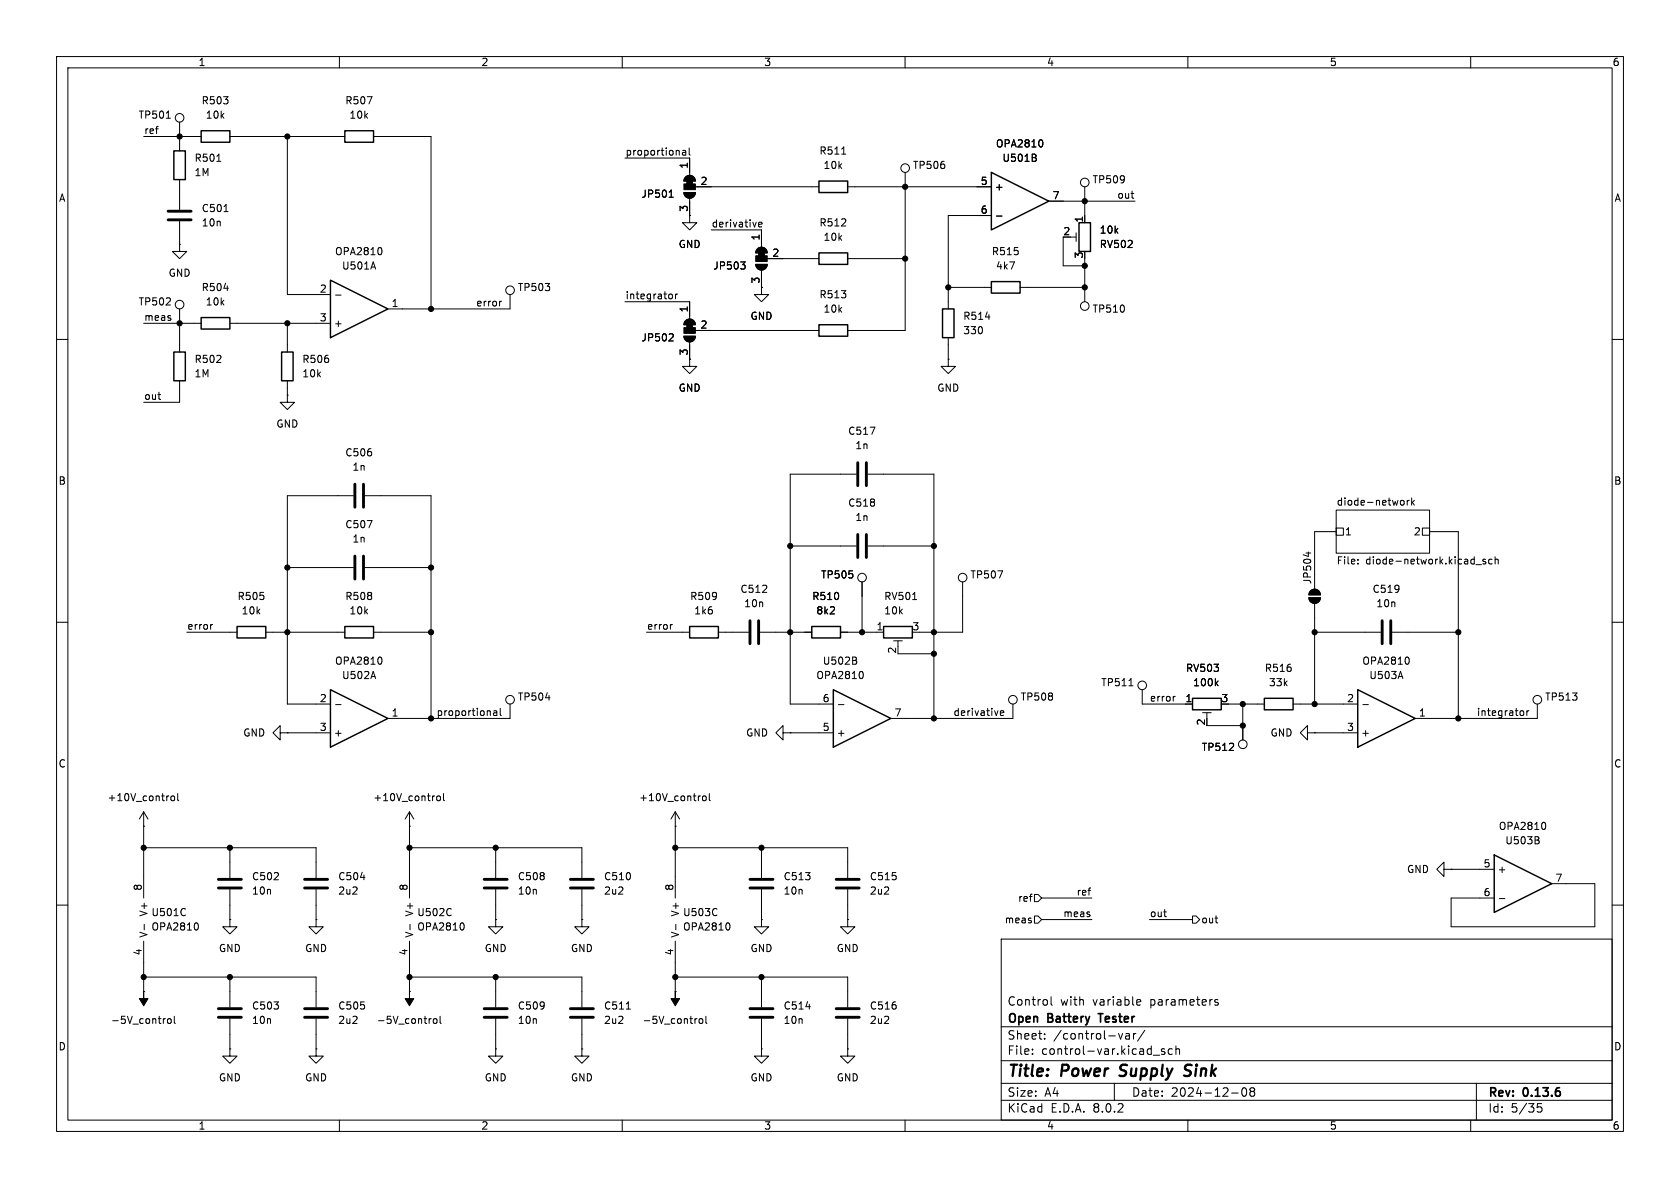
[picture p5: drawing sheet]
<svg xmlns="http://www.w3.org/2000/svg" width="297mm" height="210mm" viewBox="0 0 297 210" stroke-linecap="round" stroke-linejoin="round" font-family="sans-serif">
<g fill="none" stroke="#000" stroke-width=".18">
<path d="M10 10h277v190h-277zM12 12h273v186h-273zM60 10v2M64.9 17.1h.9l-.6 1.3M110 10v2M160 10v2M210 10v2M260 10v2M25.4 24.1h10.2M29.4 20.9h.7M31.7 21.6v5.1M31.7 31.8v5.3"/>
<path d="M31.7 39.1v4.1M38.3 28.5h.8M39.6 37.4h.7M40.6 24.1h20.4M50.8 24.1v28h7.6M66 24.1h10.2v30.5M110.5 27.9h11.4v3.1M118.3 34.9h.7M118.5 33.8l.2-.2v1.3M120.7 26.6h.5v.8M120.9 34h2a1.02 1.02 0 0 1-1 1 1.02 1.02 0 0 1-1-1zM121.2 31.3a1.02 1.02 0 0 1 1.1-.2 1.02 1.02 0 0 1 .6 .9h-2z"/>
<path d="M121.2 26.9h-.4l-.2 .2 .2 .3h.4M121.8 26.2v1l.2 .2M121.9 38.1v1.3h1.3l-1.3 1.2-1.3-1.2h1.3M121.9 38.1h.1M121.9 35.1v3M122.9 33h21.9M134.1 39.7l.6-.1v-.3h-.4l-.2 .2 .1 .6h.5M148.8 27.2h.7M149.9 33h25.4M160 30.5v27.9h-10.1M175.3 38.1h-7.7v16.5M176.2 38.2h.9"/>
<path d="M182.9 27.9l.3 .2v.3l-.2 .1M183 27.3l.2 .2-.2 .3M184.2 24.8l.2 .4-.2 .7M185.4 35.6h15.3M191.8 33v6.4M10 60h2M25.4 57.2h10.2M31.7 43.2v1.3h1.3l-1.3 1.2-1.2-1.2h1.2M31.7 43.2h.1M31.7 54.6v7.6M39.6 51h.8M40.6 57.2h17.8"/>
<path d="M50.8 57.2v5M59.3 52.2h1M66 46.3l.4 1.3M67.3 43.8l.2 .4-.2 .8M88.7 53.3h-.3M90.2 52.1v2.5h-21.6M110.5 53.3h11.4v3.1M118.5 52h.3l.1 .2-.1 .5-.3 .1M118.8 59l.2 .2v.3l-.8 .8h.8M119.4 52v.8M119.8 52l-.4 .2M120.9 59.4h2a1.02 1.02 0 0 1-1 1 1.02 1.02 0 0 1-1-1z"/>
<path d="M121.2 56.7a1.02 1.02 0 0 1 1.1-.2 1.02 1.02 0 0 1 .6 .9h-2zM122.9 58.4h21.9M125.7 40.6h8.9v3.1M130.9 46.3h.8l-.4 .5M131.5 46.8l.2 .2v.3l-.2 .3M133.6 46.7h2a1.02 1.02 0 0 1-1 1 1.02 1.02 0 0 1-1-1zM133.9 44a1.02 1.02 0 0 1 1.1-.2 1.02 1.02 0 0 1 .6 .9h-2zM134.6 50.8v1.3h1.3l-1.3 1.2-1.3-1.2h1.3M134.6 50.8h.1M134.6 47.8v3M135.6 45.7h9.2M149.9 45.7h10.1"/>
<path d="M167.6 59.7v3.8M167.6 50.8h7.7M174.2 56h.8M180.3 50.8h11.5M188 41.9v5.1h3.8M189.2 41.9h1M190.2 41.1v1.6M191.8 45.7v7.6M285 60h2M31.7 67.3v3.8h-6.3M50.8 69.9v1.2h1.3l-1.3 1.3-1.3-1.3h1.3M50.8 69.9h.1"/>
<path d="M50.8 67.3v2.6M121.9 63.5v1.3h1.3l-1.3 1.2-1.3-1.2h1.3M121.9 63.5h.1M121.9 60.5v3M153.8 75.5h.9l-.6 1.3M167.6 63.5v1.3h1.3l-1.3 1.2-1.2-1.2h1.2M167.6 63.5h.1M62.5 87.6h-11.7v36.9h7.6M64.5 87.6h11.7v39.4M64.9 92h.9l-.6 1.3M139.7 96.5h11.7M151.4 83.8h-11.7v40.7h7.6"/>
<path d="M153.4 83.8h11.7v43.2M153.4 96.5h11.7M230.9 97.8h.8M231.3 97.6v.8M236.2 90.2h16.5v7.6h-16.5zM236.2 93.3h1.3v1.3h-1.3zM236.2 94h-3.8v10.1M240.1 99.6v.1M240.1 98.9v.1M247.8 88.4l.3 .1 .1 .2v.5l-.4 .1M248.8 88.4v.9M249.1 88.4l-.3 .3"/>
<path d="M249.6 88v1.3M249.7 88.8l.3 .5M250 88.4l-.4 .5M251.5 93.3h1.2v1.3h-1.2zM252.7 94h5.1v33M260.9 99.8h1M262.6 98.9h-.3l-.2 .1 .1 .2 .4 .1v.3h-.5M263.8 98.9h-.4l-.2 .2 .1 .5h.5M264.3 99l.2-.1h.3l.1 .8M264.3 98.4v1.3M10 110h2M33 111.8h8.9"/>
<path d="M37.6 110.4l-.2 .1M47 111.8h14M50.8 100.3h11.7M64.5 100.3h11.7M66 118.7l.4 1.3M66 111.8h10.2M67.3 116.2l.2 .4-.2 .8M114.3 111.8h7.6M118.9 110.4l-.3 .1M127 111.8h5.3M134.4 111.8h9.1M148.6 111.8h7.6"/>
<path d="M151.2 116.8l.3 .2-.1 .3-.2 .1M151.3 116.2l.1 .2-.1 .3M152.4 102.9v8.9M152.4 118.7l.2 .5-.2 .7M158 113.3h1.5M158.7 113.3v1M158.7 115.6h6.4M161.3 106h.8M170.2 102.9v8.9h-7.6M176.4 100.9h.8l-.5 1.3M231.4 105.7h2a1.02 1.02 0 0 1-1 1 1.02 1.02 0 0 1-1-1zM231.7 104.4a1.02 1.02 0 0 1 1.1-.2 1.02 1.02 0 0 1 .6 1h-2z"/>
<path d="M232.4 111.8h11.7M232.4 106.7v17.8M246.1 111.8h11.7M247.6 118.7l.4 1.3M249 116.2l.1 .4-.1 .8M285 110h2M49.5 129.5v-1.2l-1.2 1.2 1.2 1.3v-1.3h1.3M50.8 129.5h.1M50.8 129.5h7.6M59.3 124.6h1M87.3 125.7h.5v.8M87.8 125.9l-.4 .1-.2 .2 .2 .3 .4-.1"/>
<path d="M88.4 125.2v1.1l.2 .2M90.2 124.5v2.5h-21.6M96.4 123.3h.8M138.4 129.5v-1.2l-1.2 1.2 1.2 1.3v-1.3h1.3M139.7 129.5h.1M139.7 129.5h7.6M148.2 124.6h1M176.9 126.1l.6-.2-.1-.2-.4-.1-.1 .2v.6h.5M179.1 124.5v2.5h-21.6M199.6 121.2h.7M201.9 121.9v2.6h8.9M207.8 123.1l-.3 .1"/>
<path d="M212.6 126h1.5M213.4 126v1M213.4 128.3h6.3M215 120.7l.3 .5M215.3 120.4l-.4 .5M217.2 124.5h6.3M219.7 124.5v6.3M228.6 124.5h11.4M231.1 129.5v-1.2l-1.2 1.2 1.2 1.3v-1.3h1.3M232.4 129.5h.1M232.4 129.5h7.6M240.9 124.6h1"/>
<path d="M269 125.6l.3 .1 .1 .2-.1 .5-.3 .1M269.9 125.6v.9M270.3 125.6l-.4 .3M271.8 124.5v2.5h-21.6M10 160h2M25.4 146.1h.1M25.4 149.9h30.5v5.3M25.4 143.5v15.3M25.4 143.5l-.8 1.3M25.4 143.5l.8 1.3M30.3 140.8l.3-.1 .3 .2v.4l-.3 .2h-.3l-.1-.2zM31.4 140.3v1.1l.2 .1"/>
<path d="M40.6 149.9v5.3M40.6 157.2v5.4M55.9 157.2v5.4M63.7 155.1h.8M72.4 146.1h.1M72.4 149.9h30.5v5.3M72.4 143.5v15.3M72.4 143.5l-.8 1.3M72.4 143.5l.8 1.3M77.3 140.8l.1-.1 .4 .1 .1 .5-.2 .2h-.3l-.1-.1zM78.4 140.3v1.1l.2 .1M87.6 149.9v5.3"/>
<path d="M87.6 157.2v5.4M102.9 157.2v5.4M119.4 146.1h.1M119.4 149.9h30.5v5.3M119.4 143.5l-.8 1.3M119.4 143.5v15.3M119.4 143.5l.7 1.3M124.2 140.8l.2-.1 .4 .1 .1 .5-.2 .2h-.3l-.2-.1zM125.4 140.3v1.1l.2 .1M134.6 149.9v5.3M134.6 157.2v5.4M149.9 157.2v5.4"/>
<path d="M182.9 158.1h.6l.6 .7-.6 .6h-.6zM184.1 158.8h8.9M255.3 153.7v-1.3l-1.3 1.3 1.3 1.2v-1.2h1.2M256.5 153.7h.1M256.5 153.7h7.7M265.1 158.8h.9M271.8 148.5l.3 .2v.3l-.2 .2M271.9 148l.2 .1-.2 .3M273.1 145.4l.2 .4-.2 .8M274.3 156.2h7.6v7.6h-25.4v-5h7.7M285 160h2M25.4 175.3h.1"/>
<path d="M25.4 172.7h30.5v5.4M25.4 166.4v8.9M25.5 163.4v1M30.8 179.6v1.1l.2 .2M32.7 160.7h.1M32.8 161.7l-.1 .1M34.9 163.2l.2 .4-.2 .7M40.6 162.6v1.2h1.3l-1.3 1.3-1.2-1.3h1.2M40.6 162.6h.1M40.6 172.7v5.4M55.9 162.6v1.2h1.2l-1.2 1.3-1.3-1.3h1.3M55.9 162.6h.1"/>
<path d="M72.4 175.3h.1M72.4 172.7h30.5v5.4M72.4 166.4v8.9M72.5 163.4v1M77.8 179.6v1.1l.2 .2M79.7 160.7h.1M79.8 161.7l-.1 .1M81.9 163.2l.2 .4-.2 .7M87.6 162.6v1.2h1.3l-1.3 1.3-1.2-1.3h1.2M87.6 162.6h.1M87.6 172.7v5.4M102.9 162.6v1.2h1.2l-1.2 1.3-1.3-1.3h1.3"/>
<path d="M102.9 162.6h.1M110.7 178.4h.7M119.4 175.3h.1M119.4 172.7h30.5v5.4M119.4 166.4v8.9M119.5 163.4v1M124.8 179.6v1.1l.2 .2M126.7 160.7h.1M126.7 161.7v.1M128.9 163.2l.1 .4-.1 .7M134.6 162.6v1.2h1.3l-1.3 1.3-1.3-1.3h1.3M134.6 162.6h.1"/>
<path d="M134.6 172.7v5.4M142.5 178h.8M149.9 162.6v1.2h1.2l-1.2 1.3-1.3-1.3h1.3M149.9 162.6h.1M177 166h108v32h-108zM182.9 161.9h.6l.6 .7-.6 .6h-.6zM184.1 162.6h8.9M185.8 176.2v1.3l.2 .2M201.2 176.7l.4 .1 .1 .3-.7 .1M201.6 177.6l-.4 .1M203.2 162.6h7.6M210.8 161.9h.7l.6 .7-.6 .6h-.7z"/>
<path d="M215.3 176.8l-.3-.1-.3 .2 .1 .2 .5 .2v.3h-.6M29.2 180.1h-.2M29.7 180.2l.1-.1 .4 .1 .1 .5-.2 .2h-.3l-.1-.1zM40.6 185.4v1.3h1.3l-1.3 1.3-1.2-1.3h1.2M40.6 185.4h.1M40.6 180.1v5.3M55.9 185.4v1.3h1.2l-1.2 1.3-1.3-1.3h1.3M55.9 185.4h.1M55.9 180.1v5.3M60 198v2M76.2 180.1h-.2M76.7 180.2l.1-.1 .4 .1 .1 .5-.2 .2h-.3l-.1-.1z"/>
<path d="M87.6 185.4v1.3h1.3l-1.3 1.3-1.2-1.3h1.2M87.6 185.4h.1M87.6 180.1v5.3M102.9 185.4v1.3h1.2l-1.2 1.3-1.3-1.3h1.3M102.9 185.4h.1M102.9 180.1v5.3M110 198v2M123.2 180.1h-.2M123.6 180.2l.2-.1 .4 .1v.5l-.1 .2h-.3l-.2-.1zM134.6 185.4v1.3h1.3l-1.3 1.3-1.3-1.3h1.3M134.6 185.4h.1M134.6 180.1v5.3"/>
<path d="M149.9 185.4v1.3h1.2l-1.2 1.3-1.3-1.3h1.3M149.9 185.4h.1M149.9 180.1v5.3M160 198v2M177 194.5h108M177 191.5h108M177 187.5h108M177 181.5h108M182.5 186.3v.1M182.5 185.5v.1M184.7 183.6v.1M184.7 182.8v.1"/>
<path d="M197 191.5v3M197.7 182.7l.4 1 .4-1M199 182.8h.6l.1 .9M199.7 183.1h-.5a.29 .29 0 0 0-.2 .3 .29 .29 0 0 0 .2 .3l.5-.1M200.4 182.7v1M200.8 182.7l-.3 .1-.1 .2M202.4 182.1l-1.3 2M203.9 186.5h1.1M205.9 185.5l-.4-.1-.2 .2 .1 .2 .5 .2v.3h-.6M207.2 185.5l-.4-.1-.3 .3v.4l.2 .2h.5M207.9 185.5l.2-.1 .4 .1v.9M207.9 184.9v1.5"/>
<path d="M210 198v2M217.7 193.2h1.2M219.7 192.4l.2-.1a.81 .81 0 0 1 .6 .6 .81 .81 0 0 1-.3 .8l-.2 .1a.81 .81 0 0 1-.3-1.4zM221.2 192.9l-.2-.2 .2-.4 .5 .1 .1 .2-.3 .3M221.2 192.9l-.2 .3v.3l.2 .3 .5-.1 .1-.2-.1-.4-.2-.2M221.2 192.9h.3M260 198v2M261 191.5v6.5M272.5 195.1h-.7l-.1 .7 .3-.1h.5l.1 .3-.1 .5-.2 .1-.6-.1"/>
<circle cx="31.7" cy="20.8" r=".76"/>
<circle cx="160" cy="29.7" r=".76"/>
<circle cx="191.8" cy="32.3" r=".76"/>
<circle cx="31.7" cy="53.8" r=".76"/>
<circle cx="90.2" cy="51.3" r=".76"/>
<circle cx="191.8" cy="54.1" r=".76"/>
<circle cx="152.4" cy="102.1" r=".76"/>
<circle cx="170.2" cy="102.1" r=".76"/>
<circle cx="90.2" cy="123.7" r=".76"/>
<circle cx="179.1" cy="123.7" r=".76"/>
<circle cx="201.9" cy="121.2" r=".76"/>
<circle cx="219.7" cy="131.6" r=".76"/>
<circle cx="271.8" cy="123.7" r=".76"/>
</g>
<path d="M197.9 190.1l.3 .1M198.2 188.4l-.1 .4v.2M210.4 190a.85 .85 0 0 1-1.1 .1M210.4 188.2l-.7 .1a.46 .46 0 0 0-.2 .5 .46 .46 0 0 0 .3 .4l.6 .2" fill="none" stroke="#000" stroke-width=".4"/>
<path d="M194.1 179.2h.9" fill="none" stroke="#000" stroke-width=".3"/>
<g fill="none" stroke="#000" stroke-width=".51">
<path d="M29.7 38.9h4.1M29.7 37.3h4.1M62.7 85.6v4.1M62.7 98.3v4.1M64.3 85.6v4.1M64.3 98.3v4.1M151.6 81.8v4.1M151.6 94.5v4.1M153.2 81.8v4.1M153.2 94.5v4.1M132.6 109.7v4.1M134.1 109.7v4.1"/>
<path d="M244.3 109.7v4.1M245.9 109.7v4.1M38.6 157h4.1M38.6 155.4h4.1M53.8 157h4.1M53.8 155.4h4.1M85.6 157h4.1M85.6 155.4h4.1M100.8 157h4.1M100.8 155.4h4.1M132.6 157h4.1M132.6 155.4h4.1"/>
<path d="M147.8 157h4.1M147.8 155.4h4.1M38.6 179.8h4.1M38.6 178.3h4.1M53.8 179.8h4.1M53.8 178.3h4.1M85.6 179.8h4.1M85.6 178.3h4.1M100.8 179.8h4.1M100.8 178.3h4.1M132.6 179.8h4.1M132.6 178.3h4.1"/>
<path d="M147.8 179.8h4.1M147.8 178.3h4.1"/>
</g>
<g fill="none" stroke="#000" stroke-width=".25">
<path d="M30.7 26.7h2.1v5.1h-2.1zM35.6 23.1h5v2h-5zM61 23.1h5v2h-5zM144.8 32h5.1v2h-5.1zM175.3 30.5l10.1 5.1-10.1 5zM190.8 39.4h2v5.1h-2zM35.6 56.1h5v2.1h-5zM58.4 49.5l10.2 5.1-10.2 5.1zM144.8 57.4h5.1v2h-5.1zM144.8 44.7h5.1v2h-5.1zM166.6 54.6h2.1v5.1h-2.1zM175.3 49.8h5v2h-5z"/>
<path d="M30.7 62.2h2.1v5.1h-2.1zM49.8 62.2h2v5.1h-2zM41.9 110.7h5.1v2.1h-5.1zM61 110.7h5v2.1h-5zM121.9 110.7h5.1v2.1h-5.1zM143.5 110.7h5.1v2.1h-5.1zM156.2 110.7h5.1v2.1h-5.1zM58.4 121.9l10.2 5.1-10.2 5.1zM147.3 121.9l10.2 5.1-10.2 5.1zM210.8 123.4h5.1v2.1h-5.1zM223.5 123.4h5.1v2.1h-5.1zM240 121.9l10.2 5.1-10.2 5.1z"/>
<path d="M264.2 151.1l10.1 5.1-10.1 5.1z"/>
</g>
<g fill="#000" stroke="#000" stroke-width=".18">
<path d="M120.9 32.5h2v1h-2zM120.9 34h2a1.02 1.02 0 0 1-1 1 1.02 1.02 0 0 1-1-1zM121.4 32h1v.5h-1zM121.2 31.3a1.02 1.02 0 0 1 1.1-.2 1.02 1.02 0 0 1 .6 .9h-2zM120.9 57.9h2v1h-2zM120.9 59.4h2a1.02 1.02 0 0 1-1 1 1.02 1.02 0 0 1-1-1zM121.4 57.4h1v.5h-1zM121.2 56.7a1.02 1.02 0 0 1 1.1-.2 1.02 1.02 0 0 1 .6 .9h-2zM133.6 45.2h2v1h-2zM133.6 46.7h2a1.02 1.02 0 0 1-1 1 1.02 1.02 0 0 1-1-1zM134.1 44.7h1v.5h-1zM133.9 44a1.02 1.02 0 0 1 1.1-.2 1.02 1.02 0 0 1 .6 .9h-2z"/>
<path d="M231.4 105.7h2a1.02 1.02 0 0 1-1 1 1.02 1.02 0 0 1-1-1zM231.7 104.4a1.02 1.02 0 0 1 1.1-.2 1.02 1.02 0 0 1 .6 1h-2zM25.4 175.3v1.2h.8l-.8 1.3-.8-1.3h.8zM72.4 175.3v1.2h.8l-.8 1.3-.8-1.3h.8zM119.4 175.3v1.2h.7l-.7 1.3-.8-1.3h.8z"/>
<circle cx="31.7" cy="24.1" r=".46"/>
<circle cx="50.8" cy="24.1" r=".46"/>
<circle cx="160" cy="33" r=".46"/>
<circle cx="191.8" cy="35.6" r=".46"/>
<circle cx="31.7" cy="57.2" r=".46"/>
<circle cx="50.8" cy="57.2" r=".46"/>
<circle cx="76.2" cy="54.6" r=".46"/>
<circle cx="160" cy="45.7" r=".46"/>
<circle cx="167.6" cy="50.8" r=".46"/>
<circle cx="191.8" cy="50.8" r=".46"/>
<circle cx="191.8" cy="47" r=".46"/>
<circle cx="139.7" cy="96.5" r=".46"/>
<circle cx="165.1" cy="96.5" r=".46"/>
<circle cx="50.8" cy="100.3" r=".46"/>
<circle cx="50.8" cy="111.8" r=".46"/>
<circle cx="76.2" cy="111.8" r=".46"/>
<circle cx="76.2" cy="100.3" r=".46"/>
<circle cx="139.7" cy="111.8" r=".46"/>
<circle cx="152.4" cy="111.8" r=".46"/>
<circle cx="165.1" cy="111.8" r=".46"/>
<circle cx="165.1" cy="115.6" r=".46"/>
<circle cx="232.4" cy="111.8" r=".46"/>
<circle cx="257.8" cy="111.8" r=".46"/>
<circle cx="76.2" cy="127" r=".46"/>
<circle cx="165.1" cy="127" r=".46"/>
<circle cx="219.7" cy="128.3" r=".46"/>
<circle cx="219.7" cy="124.5" r=".46"/>
<circle cx="232.4" cy="124.5" r=".46"/>
<circle cx="257.8" cy="127" r=".46"/>
<circle cx="25.4" cy="149.9" r=".46"/>
<circle cx="40.6" cy="149.9" r=".46"/>
<circle cx="72.4" cy="149.9" r=".46"/>
<circle cx="87.6" cy="149.9" r=".46"/>
<circle cx="119.4" cy="149.9" r=".46"/>
<circle cx="134.6" cy="149.9" r=".46"/>
<circle cx="25.4" cy="172.7" r=".46"/>
<circle cx="40.6" cy="172.7" r=".46"/>
<circle cx="72.4" cy="172.7" r=".46"/>
<circle cx="87.6" cy="172.7" r=".46"/>
<circle cx="119.4" cy="172.7" r=".46"/>
<circle cx="134.6" cy="172.7" r=".46"/>
</g>
<g font-size="2.8">
<text x="178" y="190.9">Title:</text>
<text x="187.7" y="190.9">Power</text>
<text x="198.8" y="190.9">Supply</text>
<text x="211.1" y="190.9">Sink</text>
</g>
<g font-size="2.1">
<text x="178" y="178">Control</text>
<text x="187.4" y="178">with</text>
<text x="193.2" y="178">variable</text>
<text x="203.5" y="178">parameters</text>
<text x="178" y="184">Sheet:</text>
<text x="178" y="181.2">Open</text>
<text x="185.3" y="181.2">Battery</text>
<text x="186.2" y="184">/control-var/</text>
<text x="195" y="181.2">Tester</text>
<text x="178" y="186.7">File:</text>
<text x="184.1" y="186.7">control-var.kicad_sch</text>
<text x="178" y="196.9">KiCad</text>
<text x="178" y="194.1">Size:</text>
<text x="184.7" y="194.1">A4</text>
<text x="185.7" y="196.9">E.D.A.</text>
<text x="193.3" y="196.9">8.0.2</text>
<text x="200" y="194.1">Date:</text>
<text x="207" y="194.1">2024-12-08</text>
<text x="263" y="194.3">Rev:</text>
<text x="263" y="196.9">Id:</text>
<text x="267.1" y="196.9">5/35</text>
<text x="269.4" y="194.3">0.13.6</text>
</g>
<g font-size="1.8">
<text x="35" y="11.9">1</text>
<text x="85" y="11.9">2</text>
<text x="135" y="11.9">3</text>
<text x="185" y="11.9">4</text>
<text x="235" y="11.9">5</text>
<text x="285" y="11.9">6</text>
<text x="24.4" y="21.2">TP501</text>
<text x="25.4" y="23.8">ref</text>
<text x="35.5" y="18.6">R503</text>
<text x="36.3" y="21.2">10k</text>
<text x="60.9" y="18.6">R507</text>
<text x="61.7" y="21.2">10k</text>
<text x="34.3" y="28.8">R501</text>
<text x="110.5" y="27.6">proportional</text>
<text x="121.7" y="29.9" transform="rotate(-90 121.7 29.9)">1</text>
<text x="144.8" y="27.5">R511</text>
<text x="176" y="26.3">OPA2810</text>
<text x="177.1" y="28.8">U501B</text>
<text x="10.3" y="35.9">A</text>
<text x="34.3" y="31.3">1M</text>
<text x="113.3" y="35.2">JP501</text>
<text x="123.8" y="32.8">2</text>
<text x="145.5" y="30.1">10k</text>
<text x="161.3" y="30.1">TP506</text>
<text x="173.3" y="32.8">5</text>
<text x="175.8" y="33.9">+</text>
<text x="186" y="35.3">7</text>
<text x="193" y="32.6">TP509</text>
<text x="197.4" y="35.2">out</text>
<text x="285.3" y="35.9">A</text>
<text x="35.6" y="37.7">C501</text>
<text x="35.6" y="40.2">10n</text>
<text x="121.7" y="37.5" transform="rotate(-90 121.7 37.5)">3</text>
<text x="125.7" y="40.3">derivative</text>
<text x="144.8" y="40.2">R512</text>
<text x="173.3" y="37.8">6</text>
<text x="187.9" y="41.7">2</text>
<text x="191.5" y="39.4" transform="rotate(-90 191.5 39.4)">1</text>
<text x="194.3" y="41.5">10k</text>
<text x="59.1" y="45.3">OPA2810</text>
<text x="60.4" y="47.9">U501A</text>
<text x="119.9" y="44">GND</text>
<text x="126" y="47.9">JP503</text>
<text x="134.4" y="42.6" transform="rotate(-90 134.4 42.6)">1</text>
<text x="136.5" y="45.5">2</text>
<text x="145.5" y="42.8">10k</text>
<text x="175.2" y="45.3">R515</text>
<text x="176" y="47.9">4k7</text>
<text x="191.5" y="45.8" transform="rotate(-90 191.5 45.8)">3</text>
<text x="194.3" y="44">RV502</text>
<text x="29.7" y="49.1">GND</text>
<text x="35.5" y="51.7">R504</text>
<text x="56.4" y="51.8">2</text>
<text x="91.4" y="51.7">TP503</text>
<text x="110.5" y="53">integrator</text>
<text x="134.4" y="50.2" transform="rotate(-90 134.4 50.2)">3</text>
<text x="144.8" y="52.9">R513</text>
<text x="24.4" y="54.2">TP502</text>
<text x="25.4" y="56.8">meas</text>
<text x="36.3" y="54.2">10k</text>
<text x="56.4" y="56.9">3</text>
<text x="58.9" y="58">+</text>
<text x="69.1" y="54.4">1</text>
<text x="84.1" y="54.3">error</text>
<text x="121.7" y="55.3" transform="rotate(-90 121.7 55.3)">1</text>
<text x="123.8" y="58.2">2</text>
<text x="132.6" y="56.7">GND</text>
<text x="145.5" y="55.5">10k</text>
<text x="170.2" y="56.7">R514</text>
<text x="170.2" y="59.3">330</text>
<text x="193" y="55.5">TP510</text>
<text x="34.3" y="64.4">R502</text>
<text x="53.3" y="64.4">R506</text>
<text x="113.3" y="60.6">JP502</text>
<text x="121.7" y="62.9" transform="rotate(-90 121.7 62.9)">3</text>
<text x="25.4" y="70.8">out</text>
<text x="34.3" y="66.9">1M</text>
<text x="53.3" y="66.9">10k</text>
<text x="119.9" y="69.4">GND</text>
<text x="165.6" y="69.4">GND</text>
<text x="48.8" y="75.8">GND</text>
<text x="149.8" y="77.1">C517</text>
<text x="60.9" y="80.9">C506</text>
<text x="62.2" y="83.4">1n</text>
<text x="151.1" y="79.6">1n</text>
<text x="10.3" y="85.9">B</text>
<text x="149.8" y="89.8">C518</text>
<text x="236.2" y="89.5">diode-network</text>
<text x="285.3" y="85.9">B</text>
<text x="60.9" y="93.6">C507</text>
<text x="151.1" y="92.3">1n</text>
<text x="237.7" y="94.8">1</text>
<text x="249.9" y="94.8">2</text>
<text x="62.2" y="96.1">1n</text>
<text x="236.2" y="100.1">File:</text>
<text x="241.4" y="100.1">diode-network.kicad_sch</text>
<text x="41.9" y="106.3">R505</text>
<text x="60.9" y="106.3">R508</text>
<text x="121.9" y="106.3">R509</text>
<text x="130.8" y="105">C512</text>
<text x="131.5" y="107.5">10n</text>
<text x="143.5" y="106.3">R510</text>
<text x="145.1" y="102.5">TP505</text>
<text x="156.2" y="106.3">RV501</text>
<text x="171.5" y="102.5">TP507</text>
<text x="232" y="103.4" transform="rotate(-90 232 103.4)">JP504</text>
<text x="242.6" y="105">C519</text>
<text x="243.2" y="107.5">10n</text>
<text x="33" y="111.4">error</text>
<text x="42.6" y="108.8">10k</text>
<text x="61.7" y="108.8">10k</text>
<text x="114.3" y="111.4">error</text>
<text x="122.6" y="108.8">1k6</text>
<text x="144.2" y="108.8">8k2</text>
<text x="154.9" y="111.5">1</text>
<text x="156.2" y="108.8">10k</text>
<text x="161.2" y="111.5">3</text>
<text x="59.1" y="117.7">OPA2810</text>
<text x="145.4" y="117.7">U502B</text>
<text x="158.5" y="115.6" transform="rotate(-90 158.5 115.6)">2</text>
<text x="209.6" y="119">RV503</text>
<text x="223.5" y="119">R516</text>
<text x="240.7" y="117.7">OPA2810</text>
<text x="56.4" y="124.2">2</text>
<text x="60.4" y="120.2">U502A</text>
<text x="91.4" y="124.1">TP504</text>
<text x="144.2" y="120.2">OPA2810</text>
<text x="145.3" y="124.2">6</text>
<text x="180.3" y="124.1">TP508</text>
<text x="194.6" y="121.5">TP511</text>
<text x="203.2" y="124.1">error</text>
<text x="209.5" y="124.2">1</text>
<text x="210.8" y="121.5">100k</text>
<text x="215.8" y="124.2">3</text>
<text x="224.2" y="121.5">33k</text>
<text x="238.1" y="124.2">2</text>
<text x="242" y="120.2">U503A</text>
<text x="273.1" y="124.1">TP513</text>
<text x="42.9" y="130.4">GND</text>
<text x="56.4" y="129.3">3</text>
<text x="58.9" y="130.4">+</text>
<text x="69.1" y="126.7">1</text>
<text x="77.1" y="126.7">proportional</text>
<text x="131.8" y="130.4">GND</text>
<text x="145.3" y="129.3">5</text>
<text x="147.8" y="130.4">+</text>
<text x="158" y="126.7">7</text>
<text x="168.5" y="126.7">derivative</text>
<text x="213.1" y="128.3" transform="rotate(-90 213.1 128.3)">2</text>
<text x="224.5" y="130.4">GND</text>
<text x="238.1" y="129.3">3</text>
<text x="240.5" y="130.4">+</text>
<text x="250.8" y="126.7">1</text>
<text x="261" y="126.7">integrator</text>
<text x="10.3" y="135.9">C</text>
<text x="212.4" y="132.9">TP512</text>
<text x="285.3" y="135.9">C</text>
<text x="18.9" y="141.8">+10V_control</text>
<text x="65.9" y="141.8">+10V_control</text>
<text x="112.9" y="141.8">+10V_control</text>
<text x="264.9" y="146.9">OPA2810</text>
<text x="266" y="149.5">U503B</text>
<text x="44.5" y="155.8">C502</text>
<text x="59.7" y="155.8">C504</text>
<text x="91.4" y="155.8">C508</text>
<text x="106.7" y="155.8">C510</text>
<text x="138.4" y="155.8">C513</text>
<text x="153.7" y="155.8">C515</text>
<text x="248.6" y="154.5">GND</text>
<text x="262.2" y="153.4">5</text>
<text x="264.7" y="154.5">+</text>
<text x="274.9" y="156">7</text>
<text x="25.1" y="157.6" transform="rotate(-90 25.1 157.6)">8</text>
<text x="44.5" y="158.3">10n</text>
<text x="59.7" y="158.3">2u2</text>
<text x="72.1" y="157.6" transform="rotate(-90 72.1 157.6)">8</text>
<text x="91.4" y="158.3">10n</text>
<text x="106.7" y="158.3">2u2</text>
<text x="119.1" y="157.6" transform="rotate(-90 119.1 157.6)">8</text>
<text x="138.4" y="158.3">10n</text>
<text x="153.7" y="158.3">2u2</text>
<text x="179.9" y="159.6">ref</text>
<text x="190.2" y="158.4">ref</text>
<text x="262.2" y="158.5">6</text>
<text x="26.3" y="165.9" transform="rotate(-90 26.3 165.9)">V-</text>
<text x="26.3" y="162.1" transform="rotate(-90 26.3 162.1)">V+</text>
<text x="26.7" y="164.7">OPA2810</text>
<text x="26.7" y="162.2">U501C</text>
<text x="73.3" y="165.9" transform="rotate(-90 73.3 165.9)">V-</text>
<text x="73.3" y="162.1" transform="rotate(-90 73.3 162.1)">V+</text>
<text x="73.7" y="164.7">OPA2810</text>
<text x="73.7" y="162.2">U502C</text>
<text x="120.2" y="165.9" transform="rotate(-90 120.2 165.9)">V-</text>
<text x="120.2" y="162.1" transform="rotate(-90 120.2 162.1)">V+</text>
<text x="120.7" y="164.7">OPA2810</text>
<text x="120.7" y="162.2">U503C</text>
<text x="177.5" y="163.4">meas</text>
<text x="187.9" y="162.2">meas</text>
<text x="203.2" y="162.2">out</text>
<text x="212.3" y="163.4">out</text>
<text x="25.1" y="169" transform="rotate(-90 25.1 169)">4</text>
<text x="38.6" y="168.5">GND</text>
<text x="53.8" y="168.5">GND</text>
<text x="72.1" y="169" transform="rotate(-90 72.1 169)">4</text>
<text x="85.6" y="168.5">GND</text>
<text x="100.8" y="168.5">GND</text>
<text x="119.1" y="169" transform="rotate(-90 119.1 169)">4</text>
<text x="132.6" y="168.5">GND</text>
<text x="147.8" y="168.5">GND</text>
<text x="44.5" y="178.7">C503</text>
<text x="59.7" y="178.7">C505</text>
<text x="91.4" y="178.7">C509</text>
<text x="106.7" y="178.7">C511</text>
<text x="138.4" y="178.7">C514</text>
<text x="153.7" y="178.7">C516</text>
<text x="10.3" y="185.9">D</text>
<text x="19.5" y="181.2">-5V_control</text>
<text x="44.5" y="181.2">10n</text>
<text x="59.7" y="181.2">2u2</text>
<text x="66.5" y="181.2">-5V_control</text>
<text x="91.4" y="181.2">10n</text>
<text x="106.7" y="181.2">2u2</text>
<text x="113.5" y="181.2">-5V_control</text>
<text x="138.4" y="181.2">10n</text>
<text x="153.7" y="181.2">2u2</text>
<text x="285.3" y="185.9">D</text>
<text x="38.6" y="191.4">GND</text>
<text x="53.8" y="191.4">GND</text>
<text x="85.6" y="191.4">GND</text>
<text x="100.8" y="191.4">GND</text>
<text x="132.6" y="191.4">GND</text>
<text x="147.8" y="191.4">GND</text>
<text x="35" y="199.9">1</text>
<text x="85" y="199.9">2</text>
<text x="135" y="199.9">3</text>
<text x="185" y="199.9">4</text>
<text x="235" y="199.9">5</text>
<text x="285" y="199.9">6</text>
</g>
</svg>
